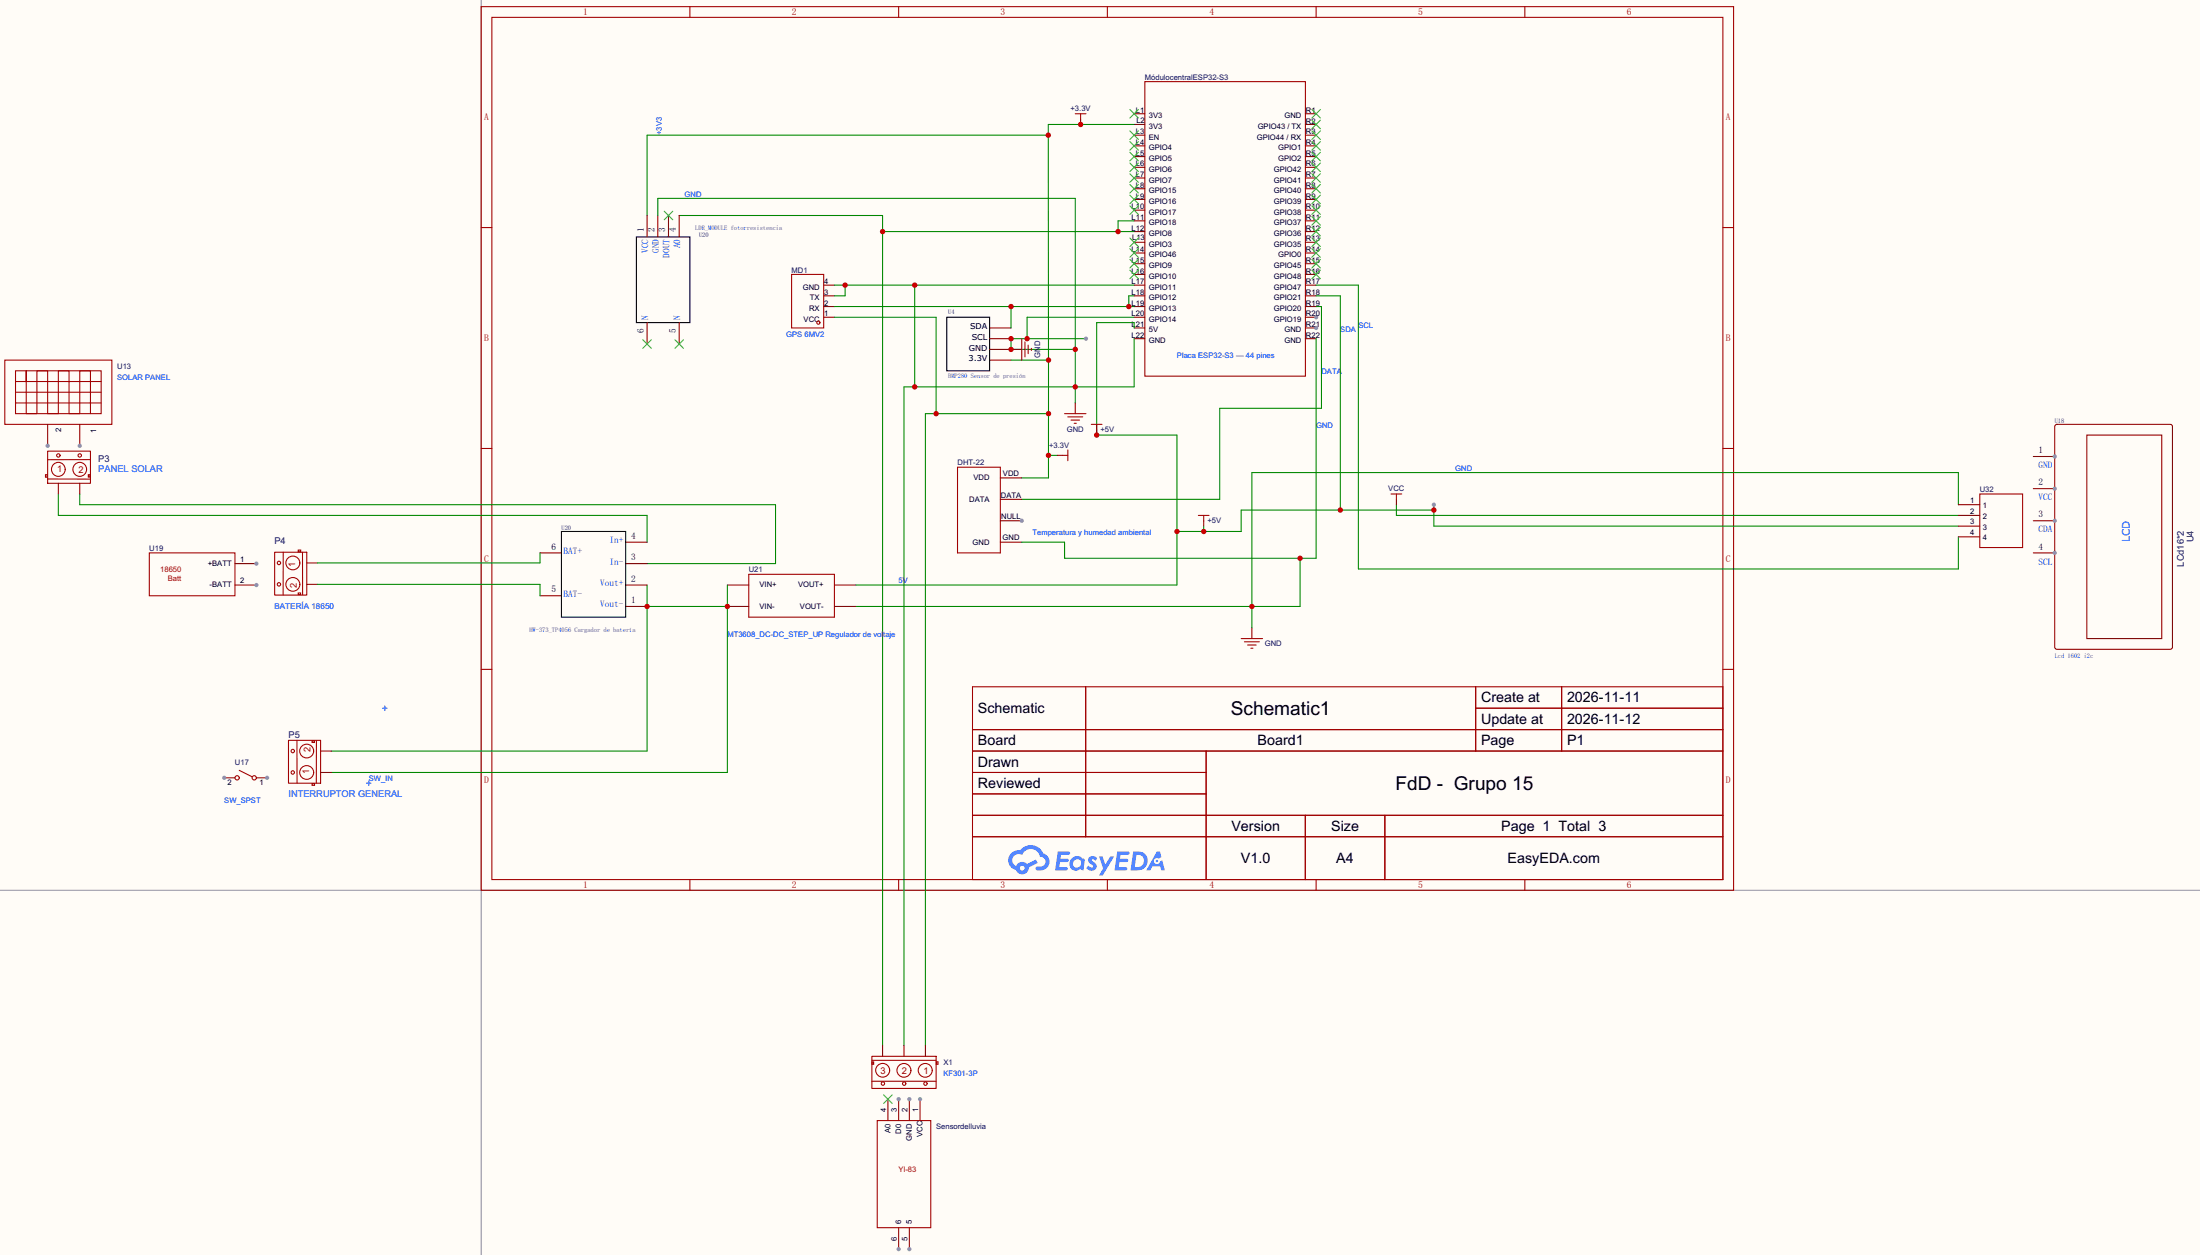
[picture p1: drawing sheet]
<svg xmlns="http://www.w3.org/2000/svg" width="522mm" height="298mm" viewBox="0 0 522 298" stroke-linecap="round" stroke-linejoin="round" font-family="sans-serif">
<path d="M0 0h522v297.6h-522z" fill="#fffcf7"/>
<path d="M114.2 0v297.6M0 211.1h522" fill="none" stroke="#999" stroke-width=".25"/>
<g fill="none" stroke="#a10000" stroke-width=".25">
<path d="M114.2 1.6h297.2v209.5h-297.2zM116.7 4.1h292.1v204.5h-292.1zM163.7 1.6v2.5M213.2 1.6v2.5M262.8 1.6v2.5M312.3 1.6v2.5M361.8 1.6v2.5M114.2 54h2.5M408.8 54h2.6M114.2 106.4h2.5M408.8 106.4h2.6M114.2 158.7h2.5"/>
<path d="M408.8 158.7h2.6M230.8 162.9h178v45.7h-178zM230.8 173h178M230.8 178.1h178M257.6 162.9v35.5M286.2 178.1v30.5M350.2 162.9v15.2M350.2 167.9h58.6M370.6 162.9v15.2M230.8 183.2h55.4M230.8 193.3h178M230.8 188.3h55.4"/>
<path d="M230.8 198.4h178M309.7 193.3v15.3M328.6 193.3v15.3M163.7 208.6v2.5M213.2 208.6v2.5M262.8 208.6v2.5M312.3 208.6v2.5M361.8 208.6v2.5"/>
</g>
<g fill="#5487ff">
<path d="M258.5 203.3a1.3 1.3 0 0 1 1.8 .2l-.4 .7a.47 .47 0 0 0-.3-.5 .47 .47 0 0 0-.6 .3l.1 .1a1.28 1.28 0 0 1 .8 2.1 1.53 1.53 0 0 1-2.2-.3l.6-.6 .7 .4a.31 .31 0 0 0 .4-.2 .31 .31 0 0 0-.3-.4 1.12 1.12 0 0 1-.6-1.8z"/>
<path d="M260.8 203.1h.8l.7 2 1.2-2h.9l-2.7 4.5h-.9l.9-1.7z"/>
<path d="M251 201.9h2.3a.46 .46 0 0 1 .5 .1 .46 .46 0 0 1 .1 .5l-.4 .2h-1.7l-.2 .9h1.7a.4 .4 0 0 1 .3 .5 .4 .4 0 0 1-.4 .3h-1.7l-.2 1.2h1.4a.46 .46 0 0 1 .5 .1 .46 .46 0 0 1 .1 .5l-.3 .2h-2.6z"/>
<path d="M265.1 201.9h2.3a.47 .47 0 0 1 .5 .1 .47 .47 0 0 1 .1 .5l-.4 .2h-1.7l-.2 .9 1.9 .1a.39 .39 0 0 1 .1 .5 .39 .39 0 0 1-.4 .2h-1.7l-.1 1.2h1.3a.46 .46 0 0 1 .5 .1 .46 .46 0 0 1 .1 .5l-.3 .2h-2.6z"/>
<path d="M274.5 201.9h.7l.4 1.4-.7 .3a.75 .75 0 0 0-1.1 .3 .75 .75 0 0 0 .5 1.1 .75 .75 0 0 0 1-.7l.5-.3 .6 2.4h-.8l-.3-1h-1.8l-.6 1h-.9z"/>
<path d="M268.9 201.9l-.6 4.5h1.4a2.27 2.27 0 0 0 2.6-2.3 2.27 2.27 0 0 0-2.7-2.2zM269.7 202.7a1.5 1.5 0 0 1 1.8 1.5 1.5 1.5 0 0 1-2 1.4h-.2z"/>
<path d="M254.3 203.5a1.6 1.6 0 0 0-.3 2.3 1.6 1.6 0 0 0 2.3 .2l.8 .4 .3-2.5-.2-.2-.4-.1a1.58 1.58 0 0 0-2.5-.1zM254.9 204.1a.99 .99 0 0 1 1.7 .5 .99 .99 0 0 1-1.4 1.1 .98 .98 0 0 1-.3-1.6z"/>
<path d="M240 202.3a2.37 2.37 0 0 0 1.1 4 1.54 1.54 0 0 0 1.8 1 1.54 1.54 0 0 0 1.2-1.6l2.2-1.1-.5-.7-2.1 1a1.57 1.57 0 0 0-2.6 .5 1.5 1.5 0 0 1-.7-2.1 1.5 1.5 0 0 1 2.1-.5 2.27 2.27 0 0 1 2.4-1.4 2.27 2.27 0 0 1 2 1.8 1.16 1.16 0 0 1 1.2 1.1 1.16 1.16 0 0 1-1.1 1.2h-.7a.47 .47 0 0 0-.6 .4 .47 .47 0 0 0 .5 .5 2.14 2.14 0 0 0 2.7-1.3 2.14 2.14 0 0 0-1.4-2.7 3.2 3.2 0 0 0-5.4-.8l-1.2 .1zM242 205.9a.58 .58 0 0 1 1.1 0 .58 .58 0 0 1-1.1 0z"/>
<circle cx="274.5" cy="204.2" r=".28"/>
</g>
<path d="M271.7 19.4h38.1v69.8h-38.1z" fill="none" stroke="#a10000" stroke-width=".25"/>
<g fill="none" stroke="#870000" stroke-width=".25">
<path d="M269.1 27h2.6M269.1 29.5h2.6M269.1 32.1h2.6M269.1 34.6h2.6M269.1 37.1h2.6M269.1 39.7h2.6M309.8 27h2.5M309.8 29.5h2.5M309.8 32.1h2.5M309.8 34.6h2.5M309.8 37.1h2.5M309.8 39.7h2.5"/>
<path d="M269.1 42.2h2.6M269.1 44.8h2.6M269.1 47.3h2.6M269.1 49.8h2.6M269.1 52.4h2.6M269.1 54.9h2.6M269.1 57.5h2.6M309.8 42.2h2.5M309.8 44.8h2.5M309.8 47.3h2.5M309.8 49.8h2.5M309.8 52.4h2.5"/>
<path d="M309.8 54.9h2.5M269.1 62.5h2.6M269.1 65.1h2.6M269.1 67.6h2.6M269.1 70.2h2.6M269.1 72.7h2.6M269.1 75.2h2.6M309.8 62.5h2.5M309.8 65.1h2.5M309.8 67.6h2.5M309.8 70.2h2.5M309.8 72.7h2.5"/>
<path d="M309.8 75.2h2.5"/>
</g>
<g fill="none" stroke="#3c3" stroke-width=".25">
<path d="M268.1 26l2 2M268.1 31l2 2.1M268.1 33.6l2 2M268.1 36.1l2 2.1M268.1 38.7l2 2M270.1 26l-2 2M270.1 31l-2 2.1M270.1 33.6l-2 2M270.1 36.1l-2 2.1M270.1 38.7l-2 2M311.3 26l2 2M311.3 28.5l2 2"/>
<path d="M311.3 31l2 2.1M311.3 33.6l2 2M311.3 36.1l2 2.1M311.3 38.7l2 2M313.3 26l-2 2M313.3 28.5l-2 2M313.3 31l-2 2.1M313.3 33.6l-2 2M313.3 36.1l-2 2.1M313.3 38.7l-2 2M268.1 41.2l2 2M268.1 43.7l2 2.1"/>
<path d="M268.1 46.3l2 2M268.1 48.8l2 2.1M268.1 56.4l2 2.1M270.1 41.2l-2 2M270.1 43.7l-2 2.1M270.1 46.3l-2 2M270.1 48.8l-2 2.1M270.1 56.4l-2 2.1M311.3 41.2l2 2M311.3 43.7l2 2.1M311.3 46.3l2 2M311.3 48.8l2 2.1"/>
<path d="M311.3 51.4l2 2M311.3 53.9l2 2M313.3 41.2l-2 2M313.3 43.7l-2 2.1M313.3 46.3l-2 2M313.3 48.8l-2 2.1M313.3 51.4l-2 2M313.3 53.9l-2 2M268.1 61.5l2 2.1M268.1 64.1l2 2M270.1 61.5l-2 2.1M270.1 64.1l-2 2"/>
<path d="M311.3 61.5l2 2.1M311.3 64.1l2 2M313.3 61.5l-2 2.1M313.3 64.1l-2 2"/>
</g>
<circle cx="312.3" cy="75.2" r=".51" fill="#999"/>
<path d="M269.1 60h2.6M309.8 57.5h2.5M309.8 60h2.5M269.1 77.8h2.6M309.8 77.8h2.5M269.1 80.3h2.6" fill="none" stroke="#870000" stroke-width=".25"/>
<path d="M268.1 59l2 2M270.1 59l-2 2M311.3 56.4l2 2.1M311.3 59l2 2M313.3 56.4l-2 2.1M313.3 59l-2 2" fill="none" stroke="#3c3" stroke-width=".25"/>
<circle cx="312.3" cy="77.8" r=".51" fill="#999"/>
<path d="M309.8 80.3h2.5M237.4 113.3h5M237.4 118.4h5M237.4 123.5h5" fill="none" stroke="#870000" stroke-width=".25"/>
<path d="M312.3 72.7h1.3v24.1h-24.2v21.6h-47" fill="none" stroke="#008700" stroke-width=".25"/>
<path d="M227.2 110.8h10.2v20.3h-10.2z" fill="none" stroke="#a10000" stroke-width=".25"/>
<circle cx="242.4" cy="123.5" r=".51" fill="#999"/>
<path d="M195.5 75.2h2.5M195.5 72.7h2.5M195.5 70.2h2.5M195.5 67.6h2.5M237.4 128.6h5M218.3 260.7v5" fill="none" stroke="#870000" stroke-width=".25"/>
<g fill="none" stroke="#a10000" stroke-width=".25">
<path d="M187.8 65.1h7.7v12.7h-7.7z"/>
<circle cx="194.2" cy="76.5" r=".38"/>
</g>
<circle cx="218.3" cy="260.7" r=".51" fill="#999"/>
<path d="M215.8 260.7v5" fill="none" stroke="#870000" stroke-width=".25"/>
<circle cx="215.8" cy="260.7" r=".51" fill="#999"/>
<path d="M213.2 260.7v5" fill="none" stroke="#870000" stroke-width=".25"/>
<circle cx="213.2" cy="260.7" r=".51" fill="#999"/>
<path d="M210.7 260.7v5M215.8 291.1v5.1" fill="none" stroke="#870000" stroke-width=".25"/>
<path d="M209.7 259.6l2 2.1M211.7 259.6l-2 2.1" fill="none" stroke="#3c3" stroke-width=".25"/>
<circle cx="215.8" cy="296.2" r=".51" fill="#999"/>
<path d="M213.2 291.1v5.1" fill="none" stroke="#870000" stroke-width=".25"/>
<circle cx="213.2" cy="296.2" r=".51" fill="#999"/>
<path d="M208.2 265.7h12.7v25.4h-12.7z" fill="none" stroke="#a10000" stroke-width=".25"/>
<path d="M312.3 80.3v52.1h-59.7v-3.8h-10.2M464.7 119.7v-7.6h-167.6v36.8M308.5 132.4v11.4h-105.4" fill="none" stroke="#008700" stroke-width=".25"/>
<g fill="#c00">
<circle cx="308.5" cy="132.4" r=".63"/>
<circle cx="297.1" cy="143.8" r=".63"/>
</g>
<path d="M248.7 32.1l.1 53.3M248.7 32.1h-95.2v19M269.1 29.5h-20.4v2.6M198 75.2h24.1v22.9M239.9 85.4h8.9M248.8 85.4v22.6M248.8 98.1h-29.2v149.9M248.8 108h2M248.8 108v5.3h-6.4" fill="none" stroke="#008700" stroke-width=".25"/>
<g fill="#c00">
<circle cx="248.8" cy="108" r=".63"/>
<circle cx="248.8" cy="98.1" r=".64"/>
<circle cx="222.1" cy="98.1" r=".63"/>
<circle cx="248.8" cy="85.4" r=".64"/>
<circle cx="248.7" cy="32.1" r=".63"/>
</g>
<path d="M161.1 51.1h48.3v196.9M209.4 54.9h59.7M269.1 52.4h-3.8v2.5" fill="none" stroke="#008700" stroke-width=".25"/>
<g fill="#c00">
<circle cx="209.4" cy="54.9" r=".63"/>
<circle cx="265.3" cy="54.9" r=".63"/>
</g>
<path d="M234.8 77.8h5.1M234.8 85.4h5.1M234.8 80.3h5.1M234.8 82.9h5.1" fill="none" stroke="#870000" stroke-width=".25"/>
<path d="M224.7 75.2h10.1v12.7h-10.1z" fill="none" stroke="#000" stroke-width=".25"/>
<path d="M198 72.7h71.1M239.9 72.7v5.1M269.1 70.2h-1.3v2.5" fill="none" stroke="#008700" stroke-width=".25"/>
<g fill="#c00">
<circle cx="267.8" cy="72.7" r=".63"/>
<circle cx="239.9" cy="72.7" r=".63"/>
</g>
<path d="M482.5 108.3h5.1M487.6 100.9l.5-.3h26.9l.4 .3 .1 52.6-.3 .4-27.1 .1-.5-.3zM495.2 103.2h17.8v48.2h-17.8z" fill="none" stroke="#870000" stroke-width=".25"/>
<circle cx="487.6" cy="108.3" r=".51" fill="#999"/>
<path d="M482.5 115.9h5.1" fill="none" stroke="#870000" stroke-width=".25"/>
<circle cx="487.6" cy="115.9" r=".51" fill="#999"/>
<path d="M482.5 123.5h5.1" fill="none" stroke="#870000" stroke-width=".25"/>
<circle cx="487.6" cy="123.5" r=".51" fill="#999"/>
<path d="M482.5 131.1h5.1" fill="none" stroke="#870000" stroke-width=".25"/>
<circle cx="487.6" cy="131.1" r=".51" fill="#999"/>
<path d="M151 56.2h12.7v20.3h-12.7z" fill="none" stroke="#000" stroke-width=".25"/>
<path d="M153.5 51.1v5.1M156.1 51.1v5.1M158.6 51.1v5.1M161.2 51.1v5.1M153.5 76.5v5.1M161.2 76.5v5.1M297.1 148.9v2.5" fill="none" stroke="#870000" stroke-width=".25"/>
<path d="M157.6 50.1l2 2M159.6 50.1l-2 2M152.5 80.6l2.1 2M154.6 80.6l-2.1 2M160.1 80.6l2.1 2M162.2 80.6l-2.1 2" fill="none" stroke="#3c3" stroke-width=".25"/>
<path d="M294.5 151.4h5.1M295.3 152.2h3.5M296 153h2.1M296.8 153.7h.5" fill="none" stroke="#a10000" stroke-width=".25"/>
<path d="M156.1 51.1v-4.1h99v48.6M198 67.6h71.1M200.5 67.6v2.6h-2.5M217 67.6v24.1M269.1 75.2h-25.4v5.1M257.7 80.3h-17.8v2.6h15.2M269.1 80.3v11.4h-54.6v156.3" fill="none" stroke="#008700" stroke-width=".25"/>
<g fill="#c00">
<circle cx="255.1" cy="82.9" r=".63"/>
<circle cx="255.1" cy="91.7" r=".63"/>
<circle cx="217" cy="91.7" r=".63"/>
<circle cx="217" cy="67.6" r=".63"/>
<circle cx="200.5" cy="67.6" r=".63"/>
<circle cx="239.9" cy="80.3" r=".63"/>
<circle cx="243.7" cy="80.3" r=".63"/>
</g>
<circle cx="257.7" cy="80.3" r=".51" fill="#999"/>
<path d="M35.4 131.1h20.4v10.2h-20.4z" fill="none" stroke="#a10000" stroke-width=".25"/>
<path d="M55.8 133.7h5" fill="none" stroke="#870000" stroke-width=".25"/>
<circle cx="60.8" cy="133.7" r=".51" fill="#999"/>
<path d="M55.8 138.7h5" fill="none" stroke="#870000" stroke-width=".25"/>
<circle cx="60.8" cy="138.7" r=".51" fill="#999"/>
<path d="M269.1 77.8v-1.3h-8.9v26.7h19.1v35.5h-76.2M312.3 70.2h5.7v50.8M13.8 117.1v5.1h139.7v6.4M331.3 119.7v2.5h133.4M340.2 119.7v5.1h124.5M285.6 124.8v1.2M340.2 121h-45.7v5h-15.2" fill="none" stroke="#008700" stroke-width=".25"/>
<path d="M177.7 136.2h20.3v10.2h-20.3z" fill="none" stroke="#a10000" stroke-width=".25"/>
<path d="M172.6 138.7h5.1M198 138.7h5.1M172.6 143.8h5.1M198 143.8h5.1" fill="none" stroke="#870000" stroke-width=".25"/>
<g fill="#c00">
<circle cx="285.6" cy="126" r=".63"/>
<circle cx="279.3" cy="126" r=".63"/>
<circle cx="318" cy="121" r=".63"/>
<circle cx="340.2" cy="121" r=".63"/>
</g>
<circle cx="340.2" cy="119.7" r=".51" fill="#999"/>
<path d="M153.5 138.7v39.4h-74.9M172.6 138.7v44.5h-94M153.5 143.8h19.1" fill="none" stroke="#008700" stroke-width=".25"/>
<circle cx="172.6" cy="143.8" r=".63" fill="#c00"/>
<path d="M1.1 85.4h25.4v15.2h-25.4z" fill="none" stroke="#a10000" stroke-width=".25"/>
<path d="M18.9 100.6v5.1" fill="none" stroke="#870000" stroke-width=".25"/>
<circle cx="18.9" cy="105.7" r=".51" fill="#999"/>
<path d="M11.3 100.6v5.1" fill="none" stroke="#870000" stroke-width=".25"/>
<circle cx="11.3" cy="105.7" r=".51" fill="#999"/>
<path d="M3.7 87.9h20.3v10.2h-20.3zM3.7 90.5h20.3M3.7 93h20.3M3.7 95.6h20.3M6.2 90.5v-2.6v10.2h2.6v-10.2h2.5v10.2h2.5v-10.2h2.6v10.2h2.5v-10.2h2.6v10.2" fill="none" stroke="#a10000" stroke-width=".25"/>
<path d="M18.9 117.1v2.6h165.1v14h-30.5" fill="none" stroke="#008700" stroke-width=".25"/>
<path d="M148.5 143.8h5" fill="none" stroke="#870000" stroke-width=".25"/>
<circle cx="153.5" cy="143.8" r=".63" fill="#c00"/>
<path d="M128.1 131.1h5.1M148.5 138.7h5M148.5 133.7h5M148.5 128.6h5M128.1 141.3h5.1M60.8 184.5h2.6" fill="none" stroke="#870000" stroke-width=".25"/>
<path d="M133.2 126h15.3v20.4h-15.3z" fill="none" stroke="#000" stroke-width=".25"/>
<circle cx="63.4" cy="184.5" r=".51" fill="#999"/>
<path d="M53.2 184.5h2.6" fill="none" stroke="#870000" stroke-width=".25"/>
<circle cx="53.2" cy="184.5" r=".51" fill="#999"/>
<g fill="none" stroke="#a10000" stroke-width=".25">
<path d="M252.6 98.1h5.1M253.4 98.9h3.5M254.1 99.6h2.1M254.9 100.4h.5M56.8 182.7l3 1.5"/>
<circle cx="56.3" cy="184.5" r=".51"/>
<circle cx="60.3" cy="184.5" r=".51"/>
</g>
<path d="M312.3 67.6h10v67.3h142.4v-7.6" fill="none" stroke="#008700" stroke-width=".25"/>
<path d="M256.4 28.2v1.3M255.1 95.6v2.5" fill="none" stroke="#870000" stroke-width=".25"/>
<circle cx="256.4" cy="29.5" r=".63" fill="#c00"/>
<path d="M255.1 27h2.6M256.4 27v1.2" fill="none" stroke="#a10000" stroke-width=".25"/>
<path d="M239.9 82.9h2.5" fill="none" stroke="#870000" stroke-width=".25"/>
<circle cx="239.9" cy="82.9" r=".63" fill="#c00"/>
<g fill="none" stroke="#a10000" stroke-width=".25">
<path d="M242.4 80.3v5.1M243.2 81.1v3.5M244 81.8v2.1M244.7 82.6v.5M10.8 112.6h.4v.6h-.4zM11.3 107h10.2v7.6h-10.2zM11.3 113.6h10.1M21 112.6h.4v.5h-.4zM21.5 109h-10.2M65.2 131h7.6v10.1h-7.6zM67.2 131v10.1M70.8 130.5h.6v.4h-.6z"/>
<path d="M71.8 131v10M70.8 140.6h.5v.4h-.5zM68.5 175.6h7.6v10.1h-7.6zM70.5 175.6v10.1M74 175.7h.6v.4h-.6zM75.1 175.6v10.1M74 185.8h.6v.4h-.6z"/>
<circle cx="13.8" cy="111.3" r="1.64"/>
<circle cx="13.8" cy="108" r=".41"/>
<circle cx="18.9" cy="111.3" r="1.64"/>
<circle cx="18.9" cy="108" r=".41"/>
<circle cx="66.2" cy="138.6" r=".41"/>
<circle cx="66.2" cy="133.5" r=".41"/>
<circle cx="69.5" cy="138.6" r="1.64"/>
<circle cx="69.5" cy="133.5" r="1.64"/>
<circle cx="69.5" cy="178.1" r=".4"/>
<circle cx="72.8" cy="178.1" r="1.64"/>
<circle cx="69.5" cy="183.2" r=".4"/>
<circle cx="72.8" cy="183.2" r="1.64"/>
</g>
<path d="M13.8 114.6v2.5M18.9 114.6v2.5M260.2 101.9v1.3M72.8 133.5h2.5M72.8 138.6h2.5M76.1 178.1h2.5M76.1 183.2h2.5" fill="none" stroke="#870000" stroke-width=".25"/>
<path d="M75.3 138.6h52.8v2.7M128.1 131.1v2.4h-52.8" fill="none" stroke="#008700" stroke-width=".25"/>
<circle cx="260.2" cy="103.2" r=".63" fill="#c00"/>
<g fill="none" stroke="#a10000" stroke-width=".25">
<path d="M252.1 108h1.3M253.4 106.7v2.6M259 100.6h2.5M260.2 100.6v1.3M330.1 117.1h2.5M331.3 117.1v1.3M469.8 117.1h10.1v12.7h-10.1zM284.4 122.2h2.5M285.6 122.2v1.3M206.9 250.5h15.2v7.6h-15.2zM206.9 256.4h15.2M206.9 251.8h.4v.6h-.4z"/>
<path d="M206.9 251.4h15.2M222.2 251.8h.4v.6h-.4z"/>
<circle cx="209.5" cy="253.8" r="1.64"/>
<circle cx="209.5" cy="257" r=".41"/>
<circle cx="214.5" cy="253.8" r="1.64"/>
<circle cx="214.5" cy="257" r=".41"/>
<circle cx="219.6" cy="253.8" r="1.64"/>
<circle cx="219.6" cy="257" r=".41"/>
</g>
<path d="M250.8 108h1.3M331.3 118.4v1.3M464.7 119.7h5.1M285.6 123.5v1.3M464.7 127.3h5.1M464.7 124.8h5.1M464.7 122.2h5.1M209.4 248v2.5M214.5 248v2.5M219.6 248v2.5" fill="none" stroke="#870000" stroke-width=".25"/>
<path d="M90.8 167.9h1M91.3 167.4v1.1M87 185.7h1M87.5 185.2v1" fill="none" stroke="#00f" stroke-width=".25"/>
<g font-size="4.5">
<text x="292" y="169.7">Schematic1</text>
<text x="331.1" y="187.5">FdD - Grupo 15</text>
</g>
<g font-size="3.4">
<text x="351.4" y="166.6">Create at</text>
<text x="371.8" y="166.6">2026-11-11</text>
<text x="232" y="169.1">Schematic</text>
<text x="351.4" y="171.6">Update at</text>
<text x="371.8" y="171.6">2026-11-12</text>
<text x="232" y="176.7">Board</text>
<text x="298.4" y="176.7">Board1</text>
<text x="351.4" y="176.7">Page</text>
<text x="371.8" y="176.7">P1</text>
<text x="232" y="181.8">Drawn</text>
<text x="232" y="186.9">Reviewed</text>
<text x="292.2" y="197">Version</text>
<text x="315.9" y="197">Size</text>
<text x="356.2" y="197">Page 1 Total 3</text>
<text x="294.5" y="204.7">V1.0</text>
<text x="317.1" y="204.7">A4</text>
<text x="357.7" y="204.7">EasyEDA.com</text>
</g>
<text font-size="2.5" fill="#00f" x="505.4" y="128.5" transform="rotate(-90 505.4 128.5)">LCD</text>
<g font-size="2.3" fill="#a00000">
<text x="138.4" y="3.6">1</text>
<text x="187.9" y="3.6">2</text>
<text x="237.4" y="3.6">3</text>
<text x="287" y="3.6">4</text>
<text x="336.5" y="3.6">5</text>
<text x="386" y="3.6">6</text>
<text x="114.9" y="28.5">A</text>
<text x="409.5" y="28.5">A</text>
<text x="114.9" y="80.9">B</text>
<text x="409.5" y="80.9">B</text>
<text x="114.9" y="133.3">C</text>
<text x="409.5" y="133.3">C</text>
<text x="114.9" y="185.7">D</text>
<text x="409.5" y="185.7">D</text>
<text x="138.4" y="210.6">1</text>
<text x="187.9" y="210.6">2</text>
<text x="237.4" y="210.6">3</text>
<text x="287" y="210.6">4</text>
<text x="336.5" y="210.6">5</text>
<text x="386" y="210.6">6</text>
</g>
<g font-size="2.2">
<text x="152.8" y="54.9" transform="rotate(-90 152.8 54.9)">1</text>
<text x="155.3" y="54.9" transform="rotate(-90 155.3 54.9)">2</text>
<text x="157.8" y="54.9" transform="rotate(-90 157.8 54.9)">3</text>
<text x="160.4" y="54.9" transform="rotate(-90 160.4 54.9)">4</text>
<text x="152.8" y="78.9" transform="rotate(-90 152.8 78.9)">6</text>
<text x="160.4" y="78.9" transform="rotate(-90 160.4 78.9)">5</text>
<text x="483.7" y="107.5">1</text>
<text x="483.7" y="115.1">2</text>
<text x="483.7" y="122.7">3</text>
<text x="130.9" y="130.3">6</text>
<text x="149.7" y="127.8">4</text>
<text x="483.7" y="130.3">4</text>
<text x="149.7" y="138">2</text>
<text x="149.7" y="132.9">3</text>
<text x="130.9" y="140.5">5</text>
<text x="149.7" y="143">1</text>
</g>
<g font-size="2.2" fill="#00f">
<text x="161.4" y="58.9" transform="rotate(-90 161.4 58.9)">A0</text>
<text x="153.8" y="60" transform="rotate(-90 153.8 60)">VCC</text>
<text x="156.3" y="60" transform="rotate(-90 156.3 60)">GND</text>
<text x="158.9" y="61.1" transform="rotate(-90 158.9 61.1)">DOUT</text>
<text x="153.8" y="76" transform="rotate(-90 153.8 76)">N</text>
<text x="161.4" y="76" transform="rotate(-90 161.4 76)">N</text>
<text x="23.3" y="112">PANEL SOLAR</text>
<text x="483.7" y="111">GND</text>
<text x="483.7" y="118.6">VCC</text>
<text x="133.7" y="131.3">BAT+</text>
<text x="144.6" y="128.8">In+</text>
<text x="483.7" y="126.3">CDA</text>
<text x="144.6" y="133.9">In-</text>
<text x="483.7" y="133.9">SCL</text>
<text x="133.7" y="141.5">BAT-</text>
<text x="142.4" y="139">Vout+</text>
<text x="142.4" y="144">Vout-</text>
<text x="68.5" y="189">INTERRUPTOR GENERAL</text>
</g>
<g font-size="2.2" fill="#a00000">
<text x="13.6" y="111.9">1</text>
<text x="18.7" y="112.2">2</text>
<text x="70.1" y="134.5" transform="rotate(-90 70.1 134.5)">1</text>
<text x="70.4" y="139.5" transform="rotate(-90 70.4 139.5)">2</text>
<text x="73.7" y="178.4" transform="rotate(-90 73.7 178.4)">2</text>
<text x="73.3" y="183.4" transform="rotate(-90 73.3 183.4)">1</text>
<text x="208.9" y="254.6">3</text>
<text x="214" y="254.6">2</text>
<text x="219.1" y="254.7">1</text>
</g>
<g font-size="2.2" fill="#000080">
<text x="23.3" y="109.5">P3</text>
<text x="65.1" y="129">P4</text>
<text x="520.5" y="128.6" transform="rotate(-90 520.5 128.6)">U4</text>
<text x="518.2" y="134.4" transform="rotate(-90 518.2 134.4)">LCd16*2</text>
<text x="68.5" y="175">P5</text>
</g>
<g font-size="1.9">
<text x="229.9" y="83.2">GND</text>
<text x="230.2" y="78.1">SDA</text>
<text x="230.6" y="80.6">SCL</text>
<text x="229.8" y="85.7">3.3V</text>
</g>
<text font-size="1.9" fill="#00f" x="65.1" y="144.3">BATERÍA 18650</text>
<g font-size="1.8" fill="#000080">
<text x="271.7" y="18.9">MódulocentralESP32-S3</text>
<text x="254" y="26.3">+3.3V</text>
<text x="187.8" y="64.6">MD1</text>
<text x="27.8" y="87.5">U13</text>
<text x="246.8" y="84.9" transform="rotate(-90 246.8 84.9)">GND</text>
<text x="248.9" y="106.3">+3.3V</text>
<text x="253.1" y="102.5">GND</text>
<text x="261.1" y="102.5">+5V</text>
<text x="227.2" y="110.4">DHT-22</text>
<text x="329.4" y="116.5">VCC</text>
<text x="469.8" y="116.7">U32</text>
<text x="286.5" y="124.1">+5V</text>
<text x="35.4" y="130.7">U19</text>
<text x="177.7" y="135.8">U21</text>
<text x="300.1" y="153.3">GND</text>
<text x="55.8" y="181.5">U17</text>
<text x="223.9" y="252.6">X1</text>
<text x="222.1" y="267.8">Sensordelluvia</text>
</g>
<g font-size="1.8">
<text x="269.5" y="26.8">L1</text>
<text x="269.6" y="29.1">L2</text>
<text x="272.6" y="28">3V3</text>
<text x="304.8" y="28">GND</text>
<text x="309.9" y="26.8">R1</text>
<text x="309.9" y="29.3">R2</text>
<text x="269.5" y="31.9">L3</text>
<text x="269.5" y="34.4">L4</text>
<text x="272.6" y="30.6">3V3</text>
<text x="272.6" y="33.1">EN</text>
<text x="272.6" y="35.7">GPIO4</text>
<text x="298.2" y="33.1">GPIO44 / RX</text>
<text x="298.4" y="30.6">GPIO43 / TX</text>
<text x="303.3" y="35.7">GPIO1</text>
<text x="309.9" y="31.9">R3</text>
<text x="309.9" y="34.4">R4</text>
<text x="269.5" y="36.9">L5</text>
<text x="269.5" y="39.5">L6</text>
<text x="272.6" y="38.2">GPIO5</text>
<text x="272.6" y="40.7">GPIO6</text>
<text x="302.3" y="40.7">GPIO42</text>
<text x="303.3" y="38.2">GPIO2</text>
<text x="309.9" y="36.9">R5</text>
<text x="309.9" y="39.5">R6</text>
<text x="269.5" y="42">L7</text>
<text x="269.5" y="44.6">L8</text>
<text x="269.5" y="47.1">L9</text>
<text x="272.6" y="43.3">GPIO7</text>
<text x="272.6" y="45.8">GPIO15</text>
<text x="302.3" y="43.3">GPIO41</text>
<text x="302.3" y="45.8">GPIO40</text>
<text x="309.9" y="42">R7</text>
<text x="309.9" y="44.6">R8</text>
<text x="309.9" y="47.1">R9</text>
<text x="268.5" y="49.6">L10</text>
<text x="268.5" y="52.2">L11</text>
<text x="272.6" y="48.4">GPIO16</text>
<text x="272.6" y="50.9">GPIO17</text>
<text x="272.6" y="53.4">GPIO18</text>
<text x="302.3" y="48.4">GPIO39</text>
<text x="302.3" y="50.9">GPIO38</text>
<text x="302.3" y="53.4">GPIO37</text>
<text x="309.9" y="49.6">R10</text>
<text x="309.9" y="52.2">R11</text>
<text x="268.5" y="54.7">L12</text>
<text x="268.5" y="59.8">L14</text>
<text x="268.6" y="57">L13</text>
<text x="272.6" y="56">GPIO8</text>
<text x="272.6" y="58.5">GPIO3</text>
<text x="302.3" y="56">GPIO36</text>
<text x="302.3" y="58.5">GPIO35</text>
<text x="309.9" y="54.7">R12</text>
<text x="309.9" y="57.3">R13</text>
<text x="309.9" y="59.8">R14</text>
<text x="268.5" y="62.3">L15</text>
<text x="268.5" y="64.9">L16</text>
<text x="272.6" y="63.6">GPIO9</text>
<text x="272.6" y="61.1">GPIO46</text>
<text x="302.3" y="63.6">GPIO45</text>
<text x="303.3" y="61.1">GPIO0</text>
<text x="309.9" y="62.3">R15</text>
<text x="309.9" y="64.9">R16</text>
<text x="190.5" y="68.7">GND</text>
<text x="192.2" y="71.2">TX</text>
<text x="195.6" y="70">3</text>
<text x="195.6" y="67.4">4</text>
<text x="268.5" y="67.4">L17</text>
<text x="268.5" y="70">L18</text>
<text x="272.6" y="66.1">GPIO10</text>
<text x="272.6" y="68.7">GPIO11</text>
<text x="272.6" y="71.2">GPIO12</text>
<text x="302.3" y="66.1">GPIO48</text>
<text x="302.3" y="68.7">GPIO47</text>
<text x="302.3" y="71.2">GPIO21</text>
<text x="309.9" y="67.4">R17</text>
<text x="309.9" y="70">R18</text>
<text x="190.7" y="76.3">VCC</text>
<text x="192" y="73.8">RX</text>
<text x="195.6" y="75">1</text>
<text x="195.6" y="72.5">2</text>
<text x="268.5" y="72.5">L19</text>
<text x="268.5" y="75">L20</text>
<text x="268.5" y="77.6">L21</text>
<text x="272.6" y="73.8">GPIO13</text>
<text x="272.6" y="76.3">GPIO14</text>
<text x="302.3" y="73.8">GPIO20</text>
<text x="302.3" y="76.3">GPIO19</text>
<text x="309.9" y="72.5">R19</text>
<text x="309.9" y="75">R20</text>
<text x="309.9" y="77.6">R21</text>
<text x="268.5" y="80.1">L22</text>
<text x="272.6" y="78.8">5V</text>
<text x="272.6" y="81.4">GND</text>
<text x="304.8" y="78.8">GND</text>
<text x="304.8" y="81.4">GND</text>
<text x="309.9" y="80.1">R22</text>
<text x="14.5" y="102.6" transform="rotate(-90 14.5 102.6)">2</text>
<text x="22.8" y="102.7" transform="rotate(-90 22.8 102.7)">1</text>
<text x="231" y="113.9">VDD</text>
<text x="238" y="112.9">VDD</text>
<text x="230" y="119">DATA</text>
<text x="237.5" y="118">DATA</text>
<text x="467.5" y="119.3">1</text>
<text x="237.6" y="123.1">NULL</text>
<text x="467.5" y="124.3">3</text>
<text x="467.5" y="121.8">2</text>
<text x="470.5" y="125.6">3</text>
<text x="470.5" y="123.1">2</text>
<text x="470.5" y="120.5">1</text>
<text x="230.8" y="129.2">GND</text>
<text x="237.9" y="128.1">GND</text>
<text x="467.5" y="126.9">4</text>
<text x="470.5" y="128.1">4</text>
<text x="49.3" y="134.2">+BATT</text>
<text x="57" y="133.2">1</text>
<text x="49.7" y="139.3">-BATT</text>
<text x="57" y="138.3">2</text>
<text x="180.2" y="139.3">VIN+</text>
<text x="189.4" y="139.3">VOUT+</text>
<text x="180.2" y="144.4">VIN-</text>
<text x="189.8" y="144.4">VOUT-</text>
<text x="54" y="186.1">2</text>
<text x="61.6" y="186.1">1</text>
<text x="210.3" y="263.7" transform="rotate(-90 210.3 263.7)">4</text>
<text x="212.8" y="263.7" transform="rotate(-90 212.8 263.7)">3</text>
<text x="215.3" y="263.7" transform="rotate(-90 215.3 263.7)">2</text>
<text x="217.9" y="263.7" transform="rotate(-90 217.9 263.7)">1</text>
<text x="211.3" y="268.7" transform="rotate(-90 211.3 268.7)">A0</text>
<text x="213.8" y="268.8" transform="rotate(-90 213.8 268.8)">D0</text>
<text x="218.9" y="269.6" transform="rotate(-90 218.9 269.6)">VCC</text>
<text x="216.4" y="270.5" transform="rotate(-90 216.4 270.5)">GND</text>
<text x="213.8" y="290.4" transform="rotate(-90 213.8 290.4)">6</text>
<text x="216.4" y="290.4" transform="rotate(-90 216.4 290.4)">5</text>
<text x="212.8" y="294.2" transform="rotate(-90 212.8 294.2)">6</text>
<text x="215.3" y="294.2" transform="rotate(-90 215.3 294.2)">5</text>
</g>
<g font-size="1.8" fill="#00f">
<text x="157" y="32.1" transform="rotate(-90 157 32.1)">+3V3</text>
<text x="162.4" y="46.6">GND</text>
<text x="322.3" y="77.7">SCL</text>
<text x="186.6" y="79.9">GPS 6MV2</text>
<text x="318" y="78.7">SDA</text>
<text x="279.3" y="85">Placa ESP32-S3 — 44 pines</text>
<text x="313.6" y="88.8">DATA</text>
<text x="27.8" y="90">SOLAR PANEL</text>
<text x="312.3" y="101.5">GND</text>
<text x="345.3" y="111.6">GND</text>
<text x="245" y="126.9">Temperatura y humedad ambiental</text>
<text x="213.2" y="138.3">5V</text>
<text x="172.6" y="151">MT3608_DC-DC_STEP_UP Regulador de voltaje</text>
<text x="87.5" y="185.3">SW_IN</text>
<text x="53.2" y="190.4">SW_SPST</text>
<text x="223.9" y="255.1">KF301-3P</text>
</g>
<g font-size="1.8" fill="#a00000">
<text x="38" y="135.8">18650</text>
<text x="39.8" y="137.8">Batt</text>
<text x="213.2" y="278">Yl-83</text>
</g>
<g font-size="1.5" fill="#00f">
<text x="165" y="54.6">LDR_MODULE fotorresistencia</text>
<text x="225" y="89.6">BMP280 Sensor de presión</text>
<text x="125.6" y="149.8">HW-373_TP4056 Cargador de batería</text>
<text x="487.6" y="156.2">Lcd 1602 i2c</text>
</g>
<g font-size="1.5" fill="#000080">
<text x="165.9" y="56.3">U20</text>
<text x="225" y="74.3">U4</text>
<text x="487.6" y="100.3">U18</text>
<text x="133.2" y="125.7">U20</text>
</g>
</svg>
